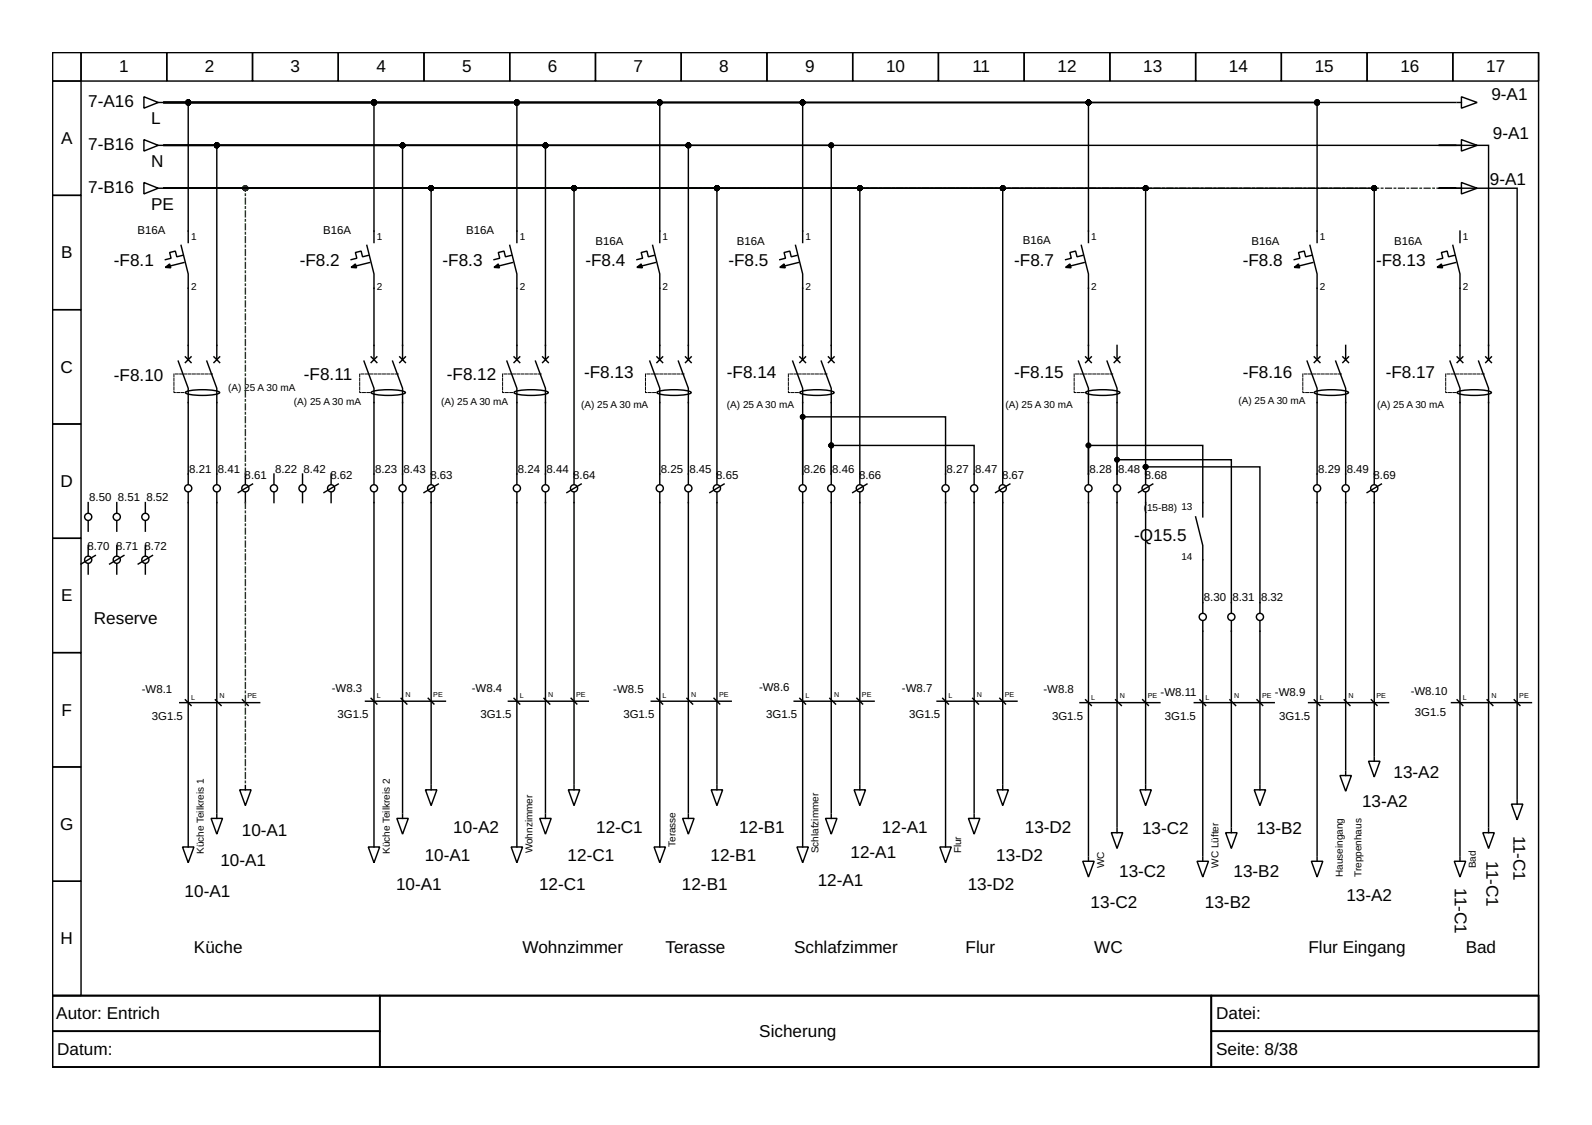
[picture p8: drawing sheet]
<svg xmlns="http://www.w3.org/2000/svg" width="297mm" height="210mm" viewBox="0 0 297 210" stroke-linecap="round" stroke-linejoin="round" font-family="sans-serif">
<g fill="none" stroke="#000" stroke-width=".27">
<path d="M9.8 9.8h277.3v176h-277.3zM9.8 9.8h5.3v5.3h-5.3zM9.8 15.1h5.3v21.4h-5.3zM15.1 9.8h16v5.3h-16zM26.9 18.1l2.6 1-2.6 1.1zM29.5 19.1h.8M30.6 19.1h65.8v26.1M30.6 19.1h4.5v26.1M30.6 19.1h92.5v26.1M30.6 19.1h241M30.6 19.1h172.5v26.1M30.6 19.1h119.2v26.1"/>
<path d="M30.6 19.1h39.2v26.1M30.6 19.1h215.1v26.1M31.1 9.8h16v5.3h-16zM47.1 9.8h16v5.3h-16zM63.1 9.8h16v5.3h-16zM79.1 9.8h16v5.3h-16zM95.1 9.8h16v5.3h-16zM111.1 9.8h16v5.3h-16zM127.1 9.8h16v5.3h-16zM143.1 9.8h16v5.3h-16zM159.1 9.8h16v5.3h-16zM175.1 9.8h16v5.3h-16z"/>
<path d="M191.1 9.8h16v5.3h-16zM207.1 9.8h16v5.3h-16zM223.1 9.8h16v5.3h-16zM239.1 9.8h16v5.3h-16zM255.1 9.8h16v5.3h-16zM271.1 9.8h16v5.3h-16zM271.9 19.1h.8M272.7 18.1l2.9 1-2.9 1.1zM9.8 36.5h5.3v21.3h-5.3zM26.9 34.1l2.6 1-2.6 1.1zM26.9 26.1l2.6 1-2.6 1.1zM29.5 35.1h.8"/>
<path d="M29.5 27.1h.8M30.6 35.1h129.8v55.2M30.6 27.1h44.5v40M30.6 35.1h103.2v55.2M30.6 27.1h97.8v40M30.6 27.1h71.2v40M30.6 27.1h124.5v40M30.6 35.1h76.5v55.2M30.6 27.1h9.9v40M30.6 27.1h247.1v40M30.6 35.1h49.8v55.2M30.6 35.1h156.5v55.2"/>
<path d="M30.6 35.1h183.2v53.3M30.6 35.1h225.8v55.2M271.6 35.1h-3.2h14.7v113.9M271.9 35.1h.8M271.9 27.1h.8M272.7 34.1l2.9 1-2.9 1.1zM272.7 26.1l2.9 1-2.9 1.1zM9.8 57.8h5.3v21.3h-5.3zM33.8 45.8l1.3 5.3v16M34.1 47.6l-1.1 .3-.3-1.1-1 .3 .2 1.1-1 .2M34.3 49l-3.2 .8M68.4 45.8l1.4 5.3v16"/>
<path d="M68.7 47.6l-1.1 .3-.2-1.1-1.1 .3 .3 1.1-1.1 .2M69 49l-3.2 .8M95.1 45.8l1.3 5.3v16M95.4 47.6l-1.1 .3-.3-1.1-1 .3 .2 1.1-1 .2M95.6 49l-3.2 .8M121.8 45.8l1.3 5.3v16M122 47.6l-1 .3-.3-1.1-1.1 .3 .3 1.1-1.1 .2M122.3 49l-3.2 .8M148.4 45.8l1.4 5.3v16M148.7 47.6l-1.1 .3-.2-1.1-1.1 .3 .3 1.1-1.1 .2M149 49l-3.2 .8M201.8 45.8l1.3 5.3v16"/>
<path d="M202 47.6l-1 .3-.3-1.1-1.1 .3 .3 1.1-1.1 .2M202.3 49l-3.2 .8M244.4 45.8l1.3 5.3v16M244.7 47.6l-1.1 .3-.3-1.1-1 .3 .2 1.1-1 .2M244.9 49l-3.2 .8M271.1 45.8l1.3 5.3v16M271.3 47.6l-1 .3-.3-1.1-1.1 .3 .3 1.1-1.1 .2M271.6 49l-3.2 .8M272.4 43.1v2.1M9.8 79.1h5.3v21.3h-5.3zM33.3 67.4l1.8 5v17.9M34.6 66.6l1.1 1"/>
<path d="M34.7 73.1a12.4 12.4 0 0 1 6.2 0l.1 .1a5.3 5.3 0 0 1-3.2 .6l-1.6-.1a2.19 2.19 0 0 1-1.6-.5zM35.7 66.6l-1.1 1M38.6 67.4l1.9 5v17.9M39.9 66.6l1.1 1M41 66.6l-1.1 1M67.9 67.4l1.9 5v17.9M69.2 66.6l1.1 1M69.4 73.1a12.4 12.4 0 0 1 6.1 0l.1 .1a5.3 5.3 0 0 1-3.2 .6l-1.6-.1a2.19 2.19 0 0 1-1.6-.5zM70.3 66.6l-1.1 1M73.2 67.4l1.9 5v17.9M74.6 66.6l1 1M75.6 66.6l-1 1"/>
<path d="M94.6 67.4l1.8 5v17.9M95.9 66.6l1.1 1M96 73.1a12.4 12.4 0 0 1 6.2 0l.1 .1a5.3 5.3 0 0 1-3.2 .6l-1.6-.1a2.19 2.19 0 0 1-1.6-.5zM97 66.6l-1.1 1M99.9 67.4l1.9 5v17.9M101.2 66.6l1.1 1M102.3 66.6l-1.1 1M121.2 67.4l1.9 5v17.9M122.6 66.6l1 1M122.7 73.1a12.4 12.4 0 0 1 6.2 0l.1 .1a5.3 5.3 0 0 1-3.2 .6l-1.6-.1a2.19 2.19 0 0 1-1.6-.5zM123.6 66.6l-1 1M126.6 67.4l1.8 5v17.9"/>
<path d="M127.9 66.6l1.1 1M129 66.6l-1.1 1M147.9 67.4l1.9 5v16M149.2 66.6l1.1 1M149.3 73.1a12.4 12.4 0 0 1 6.2 0l.1 .1a5.3 5.3 0 0 1-3.2 .6l-1.6-.1a2.19 2.19 0 0 1-1.6-.5zM150.3 66.6l-1.1 1M153.2 67.4l1.9 5v16M154.6 66.6l1 1M155.6 66.6l-1 1M201.2 67.4l1.9 5v16M202.6 66.6l1 1M202.7 73.1a12.4 12.4 0 0 1 6.1 0l.2 .1a5.3 5.3 0 0 1-3.2 .6l-1.7-.1a2.19 2.19 0 0 1-1.5-.5z"/>
<path d="M203.6 66.6l-1 1M206.6 67.4l1.8 5v16M207.9 66.6l1.1 1M208.4 64.4v2.7M209 66.6l-1.1 1M243.9 67.4l1.8 5v17.9M245.2 66.6l1.1 1M245.3 73.1a12.4 12.4 0 0 1 6.2 0l.1 .1a5.3 5.3 0 0 1-3.2 .6l-1.6-.1a2.19 2.19 0 0 1-1.6-.5zM246.3 66.6l-1.1 1M249.2 67.4l1.9 5v17.9M250.5 66.6l1.1 1M251.1 64.4v2.7"/>
<path d="M251.6 66.6l-1.1 1M270.5 67.4l1.9 5v87.2M271.9 66.6l1 1M272 73.1a12.4 12.4 0 0 1 6.2 0l.1 .1a5.3 5.3 0 0 1-3.2 .6l-1.6-.1a2.19 2.19 0 0 1-1.6-.5zM272.9 66.6l-1 1M275.9 67.4l1.8 5v81.9M277.2 66.6l1.1 1M278.3 66.6l-1.1 1M16.5 93.8v1.8M16.5 97.2v1.9M21.8 93.8v1.8M21.8 97.2v1.9"/>
<path d="M27.1 93.8v1.8M27.1 97.2v1.9M35.1 91.9v65.1M40.5 91.9v59.7M45.8 88.4v1.9M45.8 91.9v1.9M47.1 90.3l-2.7 1.6M51.1 88.4v1.9M51.1 91.9v1.9M56.4 88.4v1.9M56.4 91.9v1.9M61.8 88.4v1.9"/>
<path d="M61.8 91.9v1.9M63.1 90.3l-2.7 1.6M69.8 91.9v65.1M75.1 91.9v59.7M80.4 91.9v54.4M81.8 90.3l-2.7 1.6M96.4 91.9v65.1M101.8 91.9v59.7M107.1 91.9v54.4M108.4 90.3l-2.6 1.6M123.1 91.9v65.1M128.4 91.9v59.7"/>
<path d="M133.8 91.9v54.4M135.1 90.3l-2.7 1.6M149.8 91.9v65.1M149.8 88.4v1.9M149.8 88.4v-10.6h26.6v12.5M155.1 88.4v-5.3h26.7v7.2M155.1 91.9v59.7M155.1 88.4v1.9M160.4 91.9v54.4M161.8 90.3l-2.7 1.6M176.4 91.9v65.1M181.8 91.9v59.7"/>
<path d="M187.1 91.9v54.4M188.4 90.3l-2.6 1.6M203.1 88.4v-5.3h21.3v13.3M203.1 91.9v67.7M203.1 88.4v1.9M208.4 91.9v62.4M208.4 88.4v1.9M208.4 88.4v-2.6h21.3v28.5M213.8 88.4v-1.3h21.3v27.2M213.8 91.9v54.4M213.8 88.4v1.9M215.1 90.3l-2.7 1.6"/>
<path d="M223.1 96.4l1.3 5.4v12.5M245.7 91.9v67.7M251.1 91.9v51.7M256.4 91.9v49.1M257.7 90.3l-2.6 1.6M9.8 100.4h5.3v21.4h-5.3zM16.5 101.8v1.8M16.5 105.2v1.9M17.8 103.6l-2.7 1.6M21.8 101.8v1.8M21.8 105.2v1.9M23.1 103.6l-2.6 1.6"/>
<path d="M27.1 101.8v1.8M27.1 105.2v1.9M28.5 103.6l-2.7 1.6M224.4 115.9v43.7M229.7 115.9v38.4M235.1 115.9v30.4M9.8 121.8h5.3v21.3h-5.3zM33.5 131.1h14.9M34.6 130.6l1.1 1M40.2 130.6l1.1 1M45.2 130.6l1.1 1M68.2 130.8h14.9"/>
<path d="M69.2 130.3l1.1 1.1M74.8 130.3l1.1 1.1M79.9 130.3l1.1 1.1M94.9 130.8h14.9M95.9 130.3l1.1 1.1M101.5 130.3l1.1 1.1M106.6 130.3l1 1.1M121.5 130.8h14.9M122.6 130.3l1 1.1M128.2 130.3l1 1.1M133.2 130.3l1.1 1.1M148.2 130.8h14.9"/>
<path d="M149.2 130.3l1.1 1.1M154.8 130.3l1.1 1.1M159.9 130.3l1 1.1M174.8 130.8h15M175.9 130.3l1.1 1.1M181.5 130.3l1.1 1.1M186.5 130.3l1.1 1.1M201.5 131.1h14.9M202.6 130.6l1 1M208.2 130.6l1 1M213.2 130.6l1.1 1M222.8 131.1h14.9"/>
<path d="M223.9 130.6l1 1M229.5 130.6l1 1M234.5 130.6l1.1 1M244.2 131.1h14.9M245.2 130.6l1.1 1M250.8 130.6l1.1 1M255.9 130.6l1 1M270.8 131.1h14.9M271.9 130.6l1 1M277.5 130.6l1 1M282.5 130.6l1.1 1M9.8 143.1h5.3v21.3h-5.3z"/>
<path d="M34.1 158h2.1l-1.1 3zM35.1 157.2v.8M39.4 152.7h2.1l-1 2.9zM40.5 151.9v.8M44.7 147.4h2.1l-1 2.9zM45.8 146.6v.8M68.7 158h2.1l-1 3zM69.8 157.2v.8M74 152.7h2.2l-1.1 2.9zM75.1 151.9v.8M79.4 147.4h2.1l-1.1 2.9zM80.4 146.6v.8"/>
<path d="M95.4 158h2.1l-1.1 3zM96.4 157.2v.8M100.7 152.7h2.1l-1 2.9zM101.8 151.9v.8M106 147.4h2.2l-1.1 2.9zM107.1 146.6v.8M122 158h2.2l-1.1 3zM123.1 157.2v.8M127.4 152.7h2.1l-1.1 2.9zM128.4 151.9v.8M132.7 147.4h2.1l-1 2.9zM133.8 146.6v.8"/>
<path d="M148.7 158h2.1l-1 3zM149.8 157.2v.8M154 152.7h2.2l-1.1 2.9zM155.1 151.9v.8M159.4 147.4h2.1l-1.1 2.9zM160.4 146.6v.8M175.4 158h2.1l-1.1 3zM176.4 157.2v.8M180.7 152.7h2.1l-1 2.9zM181.8 151.9v.8M186 147.4h2.2l-1.1 2.9zM187.1 146.6v.8"/>
<path d="M203.1 159.9v.8M207.4 155.4h2.1l-1.1 2.9zM208.4 154.6v.8M212.7 147.4h2.1l-1 2.9zM213.8 146.6v.8M224.4 159.9v.8M228.7 155.4h2.1l-1.1 2.9zM229.7 154.6v.8M234 147.4h2.1l-1 2.9zM235.1 146.6v.8M245.7 159.9v.8M250 144.7h2.1l-1 2.9z"/>
<path d="M251.1 143.9v.8M255.3 142h2.2l-1.1 3zM256.4 141.2v.8M272.4 159.9v.8M276.7 155.4h2.1l-1.1 2.9zM277.7 154.6v.8M282 150h2.1l-1 3zM283.1 149.2v.8M9.8 164.4h5.3v21.4h-5.3zM202 160.7h2.2l-1.1 2.9zM223.3 160.7h2.2l-1.1 2.9zM244.7 160.7h2.1l-1.1 2.9z"/>
<path d="M271.3 160.7h2.2l-1.1 2.9zM9.8 185.8h277.3v13.3h-277.3zM9.8 185.8h61v6.6h-61zM9.8 192.4h61v6.7h-61zM70.8 185.8h155.2v13.3h-155.2zM226 185.8h61.1v6.6h-61.1zM226 192.4h61.1v6.7h-61.1z"/>
<circle cx="16.5" cy="96.4" r=".67"/>
<circle cx="21.8" cy="96.4" r=".67"/>
<circle cx="27.1" cy="96.4" r=".67"/>
<circle cx="35.1" cy="91.1" r=".67"/>
<circle cx="40.5" cy="91.1" r=".67"/>
<circle cx="45.8" cy="91.1" r=".67"/>
<circle cx="51.1" cy="91.1" r=".67"/>
<circle cx="56.4" cy="91.1" r=".67"/>
<circle cx="61.8" cy="91.1" r=".67"/>
<circle cx="69.8" cy="91.1" r=".67"/>
<circle cx="75.1" cy="91.1" r=".67"/>
<circle cx="80.4" cy="91.1" r=".67"/>
<circle cx="96.4" cy="91.1" r=".67"/>
<circle cx="101.8" cy="91.1" r=".67"/>
<circle cx="107.1" cy="91.1" r=".67"/>
<circle cx="123.1" cy="91.1" r=".67"/>
<circle cx="128.4" cy="91.1" r=".67"/>
<circle cx="133.8" cy="91.1" r=".67"/>
<circle cx="149.8" cy="91.1" r=".67"/>
<circle cx="155.1" cy="91.1" r=".67"/>
<circle cx="160.4" cy="91.1" r=".67"/>
<circle cx="176.4" cy="91.1" r=".67"/>
<circle cx="181.8" cy="91.1" r=".67"/>
<circle cx="187.1" cy="91.1" r=".67"/>
<circle cx="203.1" cy="91.1" r=".67"/>
<circle cx="208.4" cy="91.1" r=".67"/>
<circle cx="213.8" cy="91.1" r=".67"/>
<circle cx="245.7" cy="91.1" r=".67"/>
<circle cx="251.1" cy="91.1" r=".67"/>
<circle cx="256.4" cy="91.1" r=".67"/>
<circle cx="16.5" cy="104.4" r=".67"/>
<circle cx="21.8" cy="104.4" r=".67"/>
<circle cx="27.1" cy="104.4" r=".67"/>
<circle cx="224.4" cy="115.1" r=".67"/>
<circle cx="229.7" cy="115.1" r=".67"/>
<circle cx="235.1" cy="115.1" r=".67"/>
</g>
<path d="M39.7 69.8h-7.2v3.4h2.1M74.3 69.8h-7.2v3.4h2.1M101 69.8h-7.2v3.4h2.1M127.6 69.8h-7.2v3.4h2.2M154.3 69.8h-7.2v3.4h2.1M207.6 69.8h-7.2v3.4h2.2M250.3 69.8h-7.2v3.4h2.1M276.9 69.8h-7.2v3.4h2.2" fill="none" stroke="#000" stroke-width=".19" stroke-dasharray=".5 .3"/>
<g fill="#000" stroke="#000" stroke-width=".27">
<path d="M30.9 49.9l.8-.7 .2 .8zM65.5 49.9l.8-.7 .2 .8zM92.2 49.9l.8-.7 .2 .8zM118.8 49.9l.8-.7 .2 .8zM145.5 49.9l.8-.7 .2 .8zM198.8 49.9l.8-.7 .2 .8zM241.5 49.9l.8-.7 .2 .8zM268.1 49.9l.8-.7 .3 .8z"/>
<circle cx="35.1" cy="19.1" r=".4"/>
<circle cx="69.8" cy="19.1" r=".4"/>
<circle cx="96.4" cy="19.1" r=".4"/>
<circle cx="123.1" cy="19.1" r=".4"/>
<circle cx="149.8" cy="19.1" r=".4"/>
<circle cx="203.1" cy="19.1" r=".4"/>
<circle cx="245.7" cy="19.1" r=".4"/>
<circle cx="40.5" cy="27.1" r=".4"/>
<circle cx="75.1" cy="27.1" r=".4"/>
<circle cx="80.4" cy="35.1" r=".4"/>
<circle cx="101.8" cy="27.1" r=".4"/>
<circle cx="107.1" cy="35.1" r=".4"/>
<circle cx="128.4" cy="27.1" r=".4"/>
<circle cx="133.8" cy="35.1" r=".4"/>
<circle cx="155.1" cy="27.1" r=".4"/>
<circle cx="160.4" cy="35.1" r=".4"/>
<circle cx="187.1" cy="35.1" r=".4"/>
<circle cx="213.8" cy="35.1" r=".4"/>
<circle cx="256.4" cy="35.1" r=".4"/>
<circle cx="149.8" cy="77.8" r=".4"/>
<circle cx="155.1" cy="83.1" r=".4"/>
<circle cx="203.1" cy="83.1" r=".4"/>
<circle cx="208.4" cy="85.8" r=".4"/>
<circle cx="213.8" cy="87.1" r=".4"/>
</g>
<path d="M271.6 35.1h-241M45.8 88.4v-53.3h-15.2M45.8 93.8v52.5" fill="none" stroke="#087c00" stroke-width=".27" stroke-dasharray="1.1 .5 .3 .5"/>
<circle cx="45.8" cy="35.1" r=".4" fill="#087c00" stroke="#087c00" stroke-width=".27"/>
<g font-size="3.2">
<text x="22.2" y="13.5">1</text>
<text x="38.2" y="13.5">2</text>
<text x="54.2" y="13.5">3</text>
<text x="70.2" y="13.5">4</text>
<text x="86.2" y="13.5">5</text>
<text x="102.2" y="13.5">6</text>
<text x="118.2" y="13.5">7</text>
<text x="134.2" y="13.5">8</text>
<text x="150.2" y="13.5">9</text>
<text x="165.3" y="13.5">10</text>
<text x="181.4" y="13.5">11</text>
<text x="197.3" y="13.5">12</text>
<text x="213.3" y="13.5">13</text>
<text x="229.3" y="13.5">14</text>
<text x="245.3" y="13.5">15</text>
<text x="261.3" y="13.5">16</text>
<text x="277.3" y="13.5">17</text>
<text x="16.5" y="20.1">7-A16</text>
<text x="28.2" y="23.1">L</text>
<text x="278.3" y="18.7">9-A1</text>
<text x="11.4" y="26.9">A</text>
<text x="16.5" y="28.1">7-B16</text>
<text x="278.5" y="25.9">9-A1</text>
<text x="28.2" y="31.1">N</text>
<text x="278" y="34.5">9-A1</text>
<text x="16.5" y="36.1">7-B16</text>
<text x="28.2" y="39.1">PE</text>
<text x="11.4" y="48.2">B</text>
<text x="21.3" y="49.6">-F8.1</text>
<text x="55.9" y="49.6">-F8.2</text>
<text x="82.6" y="49.6">-F8.3</text>
<text x="109.2" y="49.6">-F8.4</text>
<text x="135.9" y="49.6">-F8.5</text>
<text x="189.2" y="49.6">-F8.7</text>
<text x="231.9" y="49.6">-F8.8</text>
<text x="256.8" y="49.6">-F8.13</text>
<text x="11.3" y="69.5">C</text>
<text x="21.3" y="71.1">-F8.10</text>
<text x="56.7" y="70.8">-F8.11</text>
<text x="83.4" y="70.8">-F8.12</text>
<text x="109" y="70.6">-F8.13</text>
<text x="135.6" y="70.6">-F8.14</text>
<text x="189.2" y="70.6">-F8.15</text>
<text x="231.9" y="70.6">-F8.16</text>
<text x="258.5" y="70.6">-F8.17</text>
<text x="11.3" y="90.8">D</text>
<text x="211.6" y="101">-Q15.5</text>
<text x="11.4" y="112.2">E</text>
<text x="17.5" y="116.4">Reserve</text>
<text x="11.5" y="133.5">F</text>
<text x="260" y="145.2">13-A2</text>
<text x="11.2" y="154.8">G</text>
<text x="45.1" y="155.9">10-A1</text>
<text x="84.6" y="155.4">10-A2</text>
<text x="111.2" y="155.4">12-C1</text>
<text x="137.9" y="155.4">12-B1</text>
<text x="164.6" y="155.4">12-A1</text>
<text x="191.2" y="155.4">13-D2</text>
<text x="213.1" y="155.6">13-C2</text>
<text x="234.4" y="155.6">13-B2</text>
<text x="254.1" y="150.6">13-A2</text>
<text x="282.4" y="155.9" transform="rotate(90 282.4 155.9)">11-C1</text>
<text x="41.1" y="161.5">10-A1</text>
<text x="79.2" y="160.7">10-A1</text>
<text x="105.9" y="160.7">12-C1</text>
<text x="132.6" y="160.7">12-B1</text>
<text x="158.7" y="160.2">12-A1</text>
<text x="185.9" y="160.7">13-D2</text>
<text x="277.3" y="160.7" transform="rotate(90 277.3 160.7)">11-C1</text>
<text x="34.5" y="167.4">10-A1</text>
<text x="73.9" y="166">10-A1</text>
<text x="100.6" y="166">12-C1</text>
<text x="127.2" y="166">12-B1</text>
<text x="152.6" y="165.2">12-A1</text>
<text x="180.6" y="166">13-D2</text>
<text x="208.8" y="163.6">13-C2</text>
<text x="230.1" y="163.6">13-B2</text>
<text x="271.5" y="165.8" transform="rotate(90 271.5 165.8)">11-C1</text>
<text x="203.5" y="169.5">13-C2</text>
<text x="224.8" y="169.5">13-B2</text>
<text x="251.2" y="168.2">13-A2</text>
<text x="11.3" y="176.2">H</text>
<text x="36.2" y="177.8">Küche</text>
<text x="97.5" y="177.8">Wohnzimmer</text>
<text x="124.2" y="177.8">Terasse</text>
<text x="148.2" y="177.8">Schlafzimmer</text>
<text x="180.2" y="177.8">Flur</text>
<text x="204.2" y="177.8">WC</text>
<text x="244.1" y="177.8">Flur Eingang</text>
<text x="273.5" y="177.8">Bad</text>
<text x="10.5" y="190.2">Autor: Entrich</text>
<text x="226.9" y="190.2">Datei:</text>
<text x="10.7" y="196.8">Datum:</text>
<text x="141.7" y="193.5">Sicherung</text>
<text x="226.9" y="196.8">Seite: 8/38</text>
</g>
<g font-size="2.1">
<text x="25.7" y="43.6">B16A</text>
<text x="60.3" y="43.6">B16A</text>
<text x="87" y="43.6">B16A</text>
<text x="111.1" y="45.8">B16A</text>
<text x="137.5" y="45.8">B16A</text>
<text x="190.8" y="45.5">B16A</text>
<text x="233.5" y="45.8">B16A</text>
<text x="260.2" y="45.8">B16A</text>
<text x="35.3" y="88.2">8.21</text>
<text x="40.7" y="88.2">8.41</text>
<text x="45.6" y="89.4">8.61</text>
<text x="51.3" y="88.2">8.22</text>
<text x="56.6" y="88.2">8.42</text>
<text x="61.6" y="89.4">8.62</text>
<text x="70" y="88.2">8.23</text>
<text x="75.3" y="88.2">8.43</text>
<text x="80.3" y="89.4">8.63</text>
<text x="96.6" y="88.2">8.24</text>
<text x="102" y="88.2">8.44</text>
<text x="107" y="89.4">8.64</text>
<text x="123.3" y="88.2">8.25</text>
<text x="128.6" y="88.2">8.45</text>
<text x="133.6" y="89.4">8.65</text>
<text x="150" y="88.2">8.26</text>
<text x="155.3" y="88.2">8.46</text>
<text x="160.3" y="89.4">8.66</text>
<text x="176.6" y="88.2">8.27</text>
<text x="182" y="88.2">8.47</text>
<text x="187" y="89.4">8.67</text>
<text x="203.3" y="88.2">8.28</text>
<text x="208.6" y="88.2">8.48</text>
<text x="213.6" y="89.4">8.68</text>
<text x="245.9" y="88.2">8.29</text>
<text x="251.3" y="88.2">8.49</text>
<text x="256.3" y="89.4">8.69</text>
<text x="16.7" y="93.5">8.50</text>
<text x="22" y="93.5">8.51</text>
<text x="27.3" y="93.5">8.52</text>
<text x="16.3" y="102.7">8.70</text>
<text x="21.7" y="102.7">8.71</text>
<text x="27" y="102.7">8.72</text>
<text x="224.6" y="112.2">8.30</text>
<text x="229.9" y="112.2">8.31</text>
<text x="235.3" y="112.2">8.32</text>
<text x="26.5" y="129.4">-W8.1</text>
<text x="61.9" y="129.1">-W8.3</text>
<text x="88" y="129.1">-W8.4</text>
<text x="114.4" y="129.4">-W8.5</text>
<text x="141.6" y="128.8">-W8.6</text>
<text x="168.3" y="129.1">-W8.7</text>
<text x="194.7" y="129.4">-W8.8</text>
<text x="216.6" y="129.9">-W8.11</text>
<text x="237.9" y="129.9">-W8.9</text>
<text x="263.2" y="129.6">-W8.10</text>
<text x="28.3" y="134.3">3G1.5</text>
<text x="63" y="134">3G1.5</text>
<text x="89.6" y="134">3G1.5</text>
<text x="116.3" y="134">3G1.5</text>
<text x="143" y="134">3G1.5</text>
<text x="169.6" y="134">3G1.5</text>
<text x="196.3" y="134.3">3G1.5</text>
<text x="217.4" y="134.3">3G1.5</text>
<text x="238.7" y="134.3">3G1.5</text>
<text x="264" y="133.5">3G1.5</text>
</g>
<g font-size="1.9">
<text x="35.7" y="44.7">1</text>
<text x="70.3" y="44.7">1</text>
<text x="97" y="44.7">1</text>
<text x="123.6" y="44.7">1</text>
<text x="150.3" y="44.7">1</text>
<text x="203.6" y="44.7">1</text>
<text x="246.3" y="44.7">1</text>
<text x="272.9" y="44.7">1</text>
<text x="35.7" y="54">2</text>
<text x="70.3" y="54">2</text>
<text x="97" y="54">2</text>
<text x="123.6" y="54">2</text>
<text x="150.3" y="54">2</text>
<text x="203.6" y="54">2</text>
<text x="246.3" y="54">2</text>
<text x="272.9" y="54">2</text>
<text x="42.6" y="73">(A) 25 A 30 mA</text>
<text x="54.8" y="75.6">(A) 25 A 30 mA</text>
<text x="82.3" y="75.6">(A) 25 A 30 mA</text>
<text x="108.4" y="76.2">(A) 25 A 30 mA</text>
<text x="135.6" y="76.2">(A) 25 A 30 mA</text>
<text x="187.6" y="76.2">(A) 25 A 30 mA</text>
<text x="231.1" y="75.4">(A) 25 A 30 mA</text>
<text x="256.9" y="76.2">(A) 25 A 30 mA</text>
<text x="213.4" y="95.4">(</text>
<text x="214" y="95.4">15-B8) 13</text>
<text x="220.4" y="104.4">14</text>
<text x="38.1" y="159.4" transform="rotate(-90 38.1 159.4)">Küche Teilkreis 1</text>
<text x="72.7" y="159.4" transform="rotate(-90 72.7 159.4)">Küche Teilkreis 2</text>
<text x="99.4" y="159.2" transform="rotate(-90 99.4 159.2)">Wohnzimmer</text>
<text x="126" y="158" transform="rotate(-90 126 158)">Terasse</text>
<text x="152.7" y="159.2" transform="rotate(-90 152.7 159.2)">Schlafzimmer</text>
<text x="179.4" y="159.2" transform="rotate(-90 179.4 159.2)">Flur</text>
<text x="227.3" y="161.9" transform="rotate(-90 227.3 161.9)">WC Lüfter</text>
<text x="206" y="162" transform="rotate(-90 206 162)">WC</text>
<text x="250.5" y="163.6" transform="rotate(-90 250.5 163.6)">Hauseingang</text>
<text x="254" y="163.6" transform="rotate(-90 254 163.6)">Treppenhaus</text>
<text x="275.3" y="162" transform="rotate(-90 275.3 162)">Bad</text>
</g>
<g font-size="1.3">
<text x="35.7" y="130.6">L</text>
<text x="41" y="130.3">N</text>
<text x="46.2" y="130.3">PE</text>
<text x="70.3" y="130.3">L</text>
<text x="75.6" y="130">N</text>
<text x="80.8" y="130">PE</text>
<text x="97" y="130.3">L</text>
<text x="102.3" y="130">N</text>
<text x="107.5" y="130">PE</text>
<text x="123.6" y="130.3">L</text>
<text x="129" y="130">N</text>
<text x="134.2" y="130">PE</text>
<text x="150.3" y="130.3">L</text>
<text x="155.6" y="130">N</text>
<text x="160.8" y="130">PE</text>
<text x="177" y="130.3">L</text>
<text x="182.3" y="130">N</text>
<text x="187.5" y="130">PE</text>
<text x="203.6" y="130.6">L</text>
<text x="209" y="130.3">N</text>
<text x="214.2" y="130.3">PE</text>
<text x="224.9" y="130.6">L</text>
<text x="230.3" y="130.3">N</text>
<text x="235.5" y="130.3">PE</text>
<text x="246.3" y="130.6">L</text>
<text x="251.6" y="130.3">N</text>
<text x="256.8" y="130.3">PE</text>
<text x="272.9" y="130.6">L</text>
<text x="278.3" y="130.3">N</text>
<text x="283.5" y="130.3">PE</text>
</g>
</svg>
